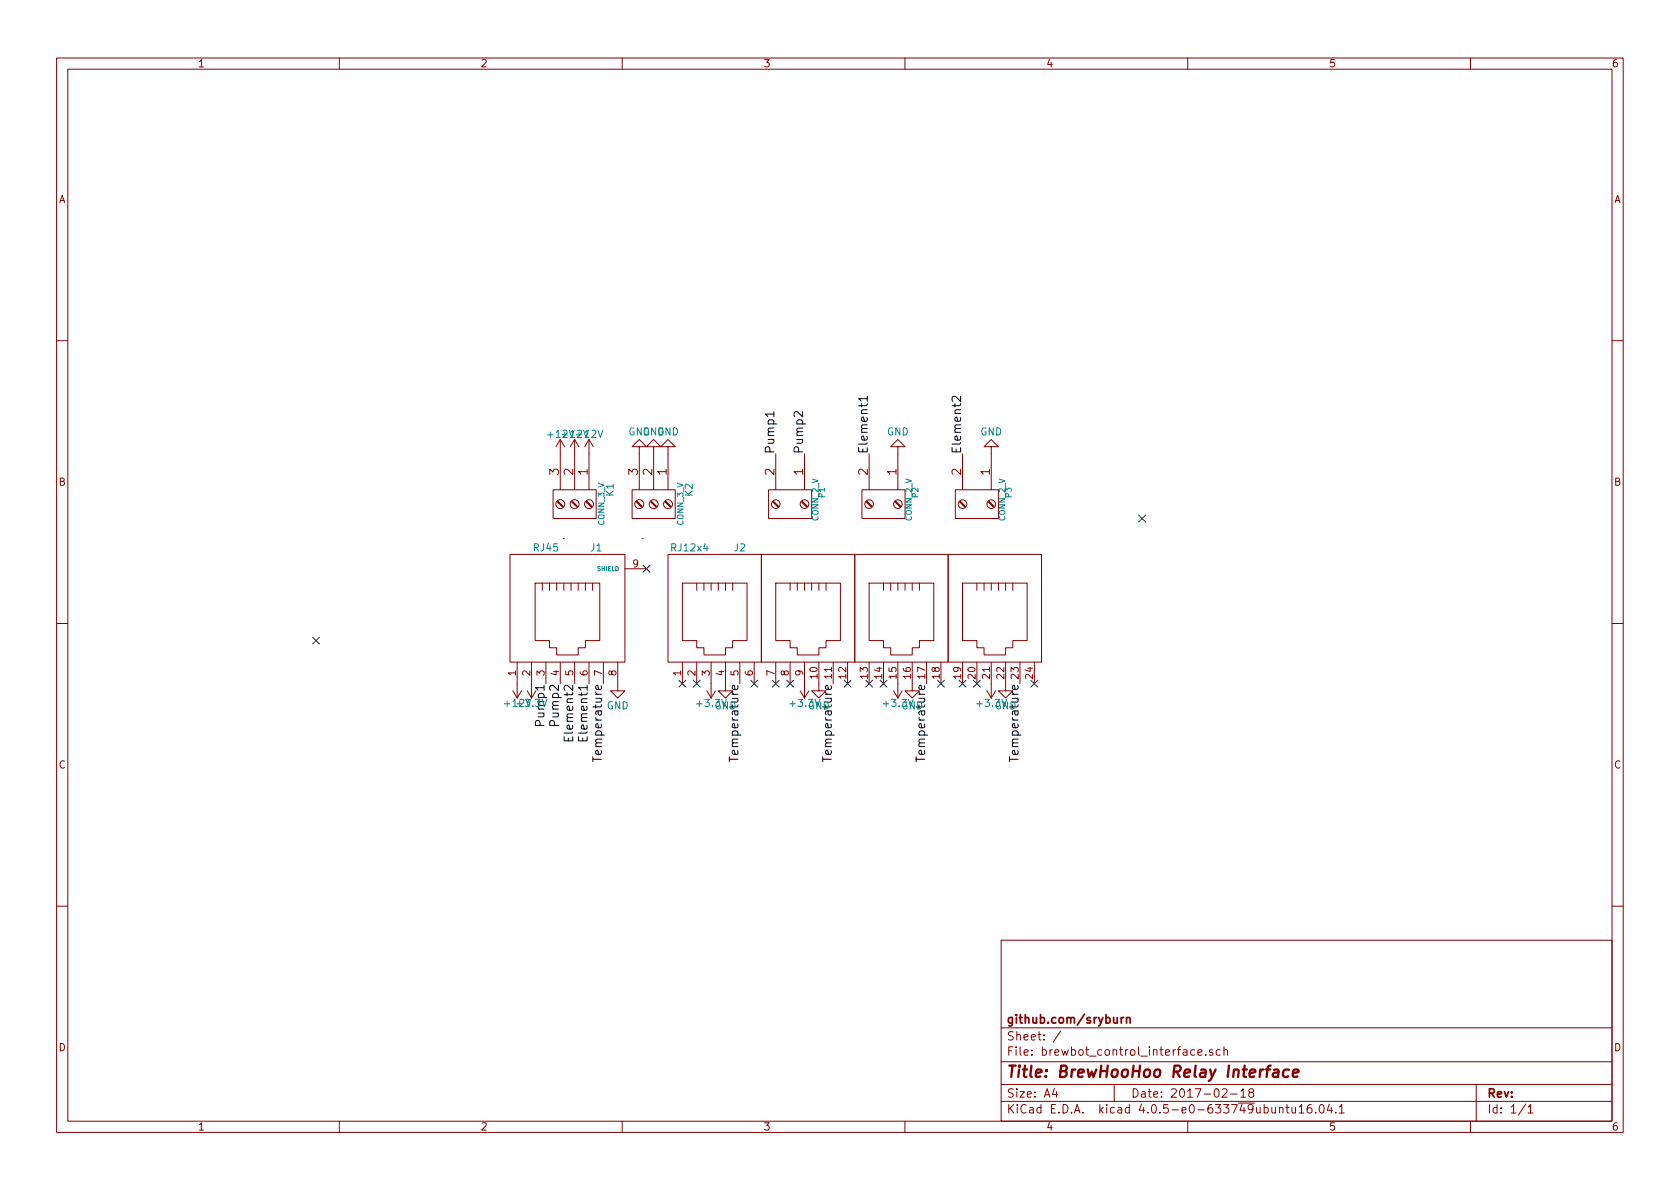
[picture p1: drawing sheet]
<svg xmlns="http://www.w3.org/2000/svg" width="297mm" height="210mm" viewBox="0 0 297 210" stroke-linecap="round" stroke-linejoin="round" font-family="sans-serif">
<g fill="none" stroke="#840000" stroke-width=".18">
<path d="M10 10.3h277v189.9h-277zM12 12.2h273v186.1h-273zM60 10.3v1.9M110 10.3v1.9M160 10.3v1.9M210 10.3v1.9M260 10.3v1.9M10 60.2h2M99.1 77.7v8.9M99.1 77.7l-.8 1.3M99.1 77.7l.7 1.3M101.6 77.7v8.9"/>
<path d="M101.6 77.7l-.8 1.3M101.6 77.7l.8 1.3M104.1 77.7v8.9M104.1 77.7l-.7 1.3M104.1 77.7l.8 1.3M113 79h1.3l-1.3-1.3-1.2 1.3h1.2v7.6M115.6 79h1.2l-1.2-1.3-1.3 1.3h1.3v7.6M118.1 79h1.3l-1.3-1.3-1.3 1.3h1.3v7.6M158.7 79h1.3l-1.3-1.3-1.2 1.3h1.2v7.6M175.3 79h1.2l-1.2-1.3-1.3 1.3h1.3v7.6M285 60.2h2M90.2 98h20.3v19.1h-20.3z"/>
<path d="M97.8 86.6h7.6v5.1h-7.6zM98.8 88.6h.1M101.3 88.6h.1M103.9 88.6h.1M111.8 86.6h7.6v5.1h-7.6zM112.8 88.6h.1M115.3 88.6h.1M117.9 88.6h.1M118.1 98h16.5v19.1h-16.5zM134.6 98h16.5v19.1h-16.5zM135.9 86.6h7.6v5.1h-7.6zM137.2 80.3v6.3"/>
<path d="M142.2 80.3v6.3M151.1 98h16.5v19.1h-16.5zM152.4 86.6h7.6v5.1h-7.6zM153.7 80.3v6.3M167.6 98h16.5v19.1h-16.5zM168.9 86.6h7.6v5.1h-7.6zM170.2 80.3v6.3M10 110.3h2M91.4 117.1v6.3M94 117.1v6.3M94.6 103.1h11.4v10.2h-2.5v1.2h-1.3v1.3h-3.8v-1.3h-1.2v-1.2h-2.6zM95.9 103.1v1.3"/>
<path d="M96.5 117.1v3.8M97.2 103.1v1.3M98.4 103.1v1.3M99.1 117.1v3.8M99.7 103.1v1.3M101 103.1v1.3M101.6 117.1v3.8M102.2 103.1v1.3M103.5 103.1v1.3M104.1 117.1v3.8M104.8 103.1v1.3M106.7 117.1v3.8"/>
<path d="M109.2 117.1v5.1h1.3l-1.3 1.2-1.3-1.2h1.3M110.5 100.6h3.8M120.6 103.1h11.5v10.2h-2.6v1.2h-1.2v1.3h-3.8v-1.3h-1.3v-1.2h-2.6zM120.6 117.1v3.8M123.2 103.1v1.3M123.2 117.1v3.8M124.5 103.1v1.3M125.7 103.1v1.3M125.7 117.1v6.3M127 103.1v1.3M128.3 117.1v5.1h1.2l-1.2 1.2-1.3-1.2h1.3M128.3 103.1v1.3"/>
<path d="M129.5 103.1v1.3M130.8 117.1v3.8M133.3 117.1v3.8M137.2 103.1h11.4v10.2h-2.6v1.2h-1.2v1.3h-3.8v-1.3h-1.3v-1.2h-2.5zM137.2 117.1v3.8M139.7 103.1v1.3M139.7 117.1v3.8M141 103.1v1.3M142.2 103.1v1.3M142.2 117.1v6.3M143.5 103.1v1.3M144.8 103.1v1.3"/>
<path d="M144.8 117.1v5.1h1.2l-1.2 1.2-1.3-1.2h1.3M146 103.1v1.3M147.3 117.1v3.8M149.9 117.1v3.8M153.7 103.1h11.4v10.2h-2.5v1.2h-1.3v1.3h-3.8v-1.3h-1.3v-1.2h-2.5zM153.7 117.1v3.8M156.2 103.1v1.3M156.2 117.1v3.8M157.5 103.1v1.3M158.7 103.1v1.3M158.7 117.1v6.3M160 103.1v1.3"/>
<path d="M161.3 103.1v1.3M161.3 117.1v5.1h1.3l-1.3 1.2-1.3-1.2h1.3M162.6 103.1v1.3M163.8 117.1v3.8M166.4 117.1v3.8M170.2 103.1h11.4v10.2h-2.5v1.2h-1.3v1.3h-3.8v-1.3h-1.3v-1.2h-2.5zM170.2 117.1v3.8M172.7 103.1v1.3M172.7 117.1v3.8M174 103.1v1.3M175.3 103.1v1.3M175.3 117.1v6.3"/>
<path d="M176.5 103.1v1.3M177.8 103.1v1.3M177.8 117.1v5.1h1.3l-1.3 1.2-1.3-1.2h1.3M179.1 103.1v1.3M180.3 117.1v3.8M182.9 117.1v3.8M285 110.3h2M90.7 122.2l.7 1.2M92.2 122.2l-.8 1.2M93.2 122.2l.8 1.2M94.7 122.2l-.7 1.2M125 122.2l.7 1.2"/>
<path d="M126.5 122.2l-.8 1.2M141.5 122.2l.7 1.2M143 122.2l-.8 1.2M158 122.2l.7 1.2M159.5 122.2l-.8 1.2M174.5 122.2l.8 1.2M176 122.2l-.7 1.2M10 160.2h2M177 166.3h108v32h-108zM285 160.2h2M60 198.3v1.9M110 198.3v1.9"/>
<path d="M160 198.3v1.9M177 194.8h108M177 191.8h108M177 187.8h108M177 181.8h108M186.4 192.5l-.3 1h.9M186.8 193v1M187.5 182.3l-1.3 2M197 191.8v3M210 198.3v1.9M211.2 185.7l-.4-.1-.3 .3 .1 .6 .2 .1 .4-.1M211.8 186.1l.7-.1v-.3l-.5-.1-.2 .2 .1 .7h.6"/>
<path d="M213.2 186.5v.1M214.4 185.7a.37 .37 0 0 0-.6 .1l.1 .2 .5 .2 .1 .1-.3 .3-.4-.1M215.7 185.7l-.4-.1-.3 .3 .1 .6 .2 .1 .4-.1M216.1 192.7l.2-.2h.4l.3 .5-1 1h1M216.4 185.7l.2-.1 .4 .1v.9M216.4 185.1v1.5M217.6 193.5h1.1M219.4 193l.4-.5v1.5M219.4 194h.8M221.1 193.2l-.3-.3 .1-.2 .2-.2 .4 .1 .2 .2-.1 .2-.6 .2a.48 .48 0 0 0-.1 .7l.2 .1 .5-.1a.48 .48 0 0 0-.2-.7M226.2 196l.2-.2 .4 .1v.9M226.2 195.8v1"/>
<path d="M227.4 195.8h.5M227.6 195.3v1.3l.3 .2M228.4 195.8l.1 .9 .4 .1 .2-.1M229.1 195.8v1M229.7 195.8l.4-.5v1.5M229.7 196.8h.9M231.8 195.3a.59 .59 0 0 0-.7 .7l.1 .7 .2 .1 .5-.1 .1-.5-.2-.2-.4-.1-.3 .3M232.6 196.7v.1M233.4 195.5l.2-.2a.81 .81 0 0 1 .6 .6 .81 .81 0 0 1-.3 .8l-.1 .1a.79 .79 0 0 1-.4-1.3zM235 195.2l-.3 1.1h.9M235.4 195.8v1M236.2 196.7v.1"/>
<path d="M236.8 195.8l.4-.5v1.5M236.8 196.8h.9M260 198.3v1.9M261 191.8v6.5M269.7 195.2l-1.2 2M270.2 195.8l.4-.5v1.5M270.2 196.8h.8"/>
<circle cx="99.1" cy="89.1" r=".79"/>
<circle cx="101.6" cy="89.1" r=".79"/>
<circle cx="104.1" cy="89.1" r=".79"/>
<circle cx="113" cy="89.1" r=".79"/>
<circle cx="115.6" cy="89.1" r=".79"/>
<circle cx="118.1" cy="89.1" r=".79"/>
<circle cx="137.2" cy="89.1" r=".76"/>
<circle cx="142.2" cy="89.1" r=".76"/>
<circle cx="153.7" cy="89.1" r=".76"/>
<circle cx="158.7" cy="89.1" r=".76"/>
<circle cx="170.2" cy="89.1" r=".76"/>
<circle cx="175.3" cy="89.1" r=".76"/>
</g>
<path d="M225.2 189.2h.8v1.2M226.1 189.6l-.8 .1a.4 .4 0 0 0-.3 .3 .4 .4 0 0 0 .3 .4l.7-.1M227.9 189.2a.7 .7 0 0 0-1 .3v.8l.3 .1 .6-.1M228.6 189.8l1-.2-.1-.4-.5-.1-.3 .3-.1 .9 .2 .1 .6-.1" fill="none" stroke="#840000" stroke-width=".41"/>
<path d="M198.2 179.9v1M198.7 179.9l-.5 .3M199.2 179.9v1M199.2 180.1l.2-.2 .4 .1v.9" fill="none" stroke="#840000" stroke-width=".3"/>
<g fill="#840000" stroke="#840000" stroke-width=".18">
<path d="M112.5 88.8l.1-.2 .9 .9-.1 .2z"/>
<path d="M115.1 88.8l.1-.2 .9 .9-.1 .2z"/>
<path d="M117.6 88.8l.1-.2 .9 .9-.1 .2z"/>
<path d="M98.6 88.8l.1-.2 .9 .9-.2 .2z"/>
<path d="M101.1 88.8l.1-.2 .9 .9-.1 .2z"/>
<path d="M103.6 88.8l.2-.2 .8 .9-.1 .2z"/>
<path d="M136.8 88.6l.9 .9-.2 .2-.8-.9z"/>
<path d="M141.7 88.8l.2-.2 .8 .9-.1 .2z"/>
<path d="M153.2 88.8l.1-.2 .9 .9-.1 .2z"/>
<path d="M158.2 88.8l.2-.2 .9 .9-.2 .2z"/>
<path d="M169.7 88.8l.1-.2 .9 .9-.1 .2z"/>
<path d="M174.8 88.8l.1-.2 .9 .9-.2 .2z"/>
</g>
<g fill="none" stroke="#000" stroke-width=".18">
<path d="M136.8 72.8v.9M141.9 72.8v.9l-.9-.8-.2-.1-.3 .1-.1 .2v.4l.1 .2M153.3 70.5h-1.5l.4 .5M153.3 70.1v.9M169.8 70.1v.9l-.8-.9h-.2h-.3l-.2 .3v.3l.2 .3M99.7 130.3v.7h1.6v-.7M100.5 130.5v.5M102.3 130.3v.7h1.5v-.7M103 130.5v.5M104.8 133.8v.9M129 133.8v.9M145.5 133.8v.9"/>
<path d="M162 133.8v.9M178.5 133.8v.9"/>
</g>
<g fill="none" stroke="#000084" stroke-width=".18">
<path d="M113.7 100l1.2 1.2M114.9 100l-1.2 1.2M201.3 91.1l1.2 1.2M202.5 91.1l-1.2 1.2M55.3 112.7l1.2 1.2M56.5 112.7l-1.2 1.2M120 120.3l1.3 1.2M121.3 120.3l-1.3 1.2M122.6 120.3l1.2 1.2M123.8 120.3l-1.2 1.2M132.7 120.3l1.3 1.2M134 120.3l-1.3 1.2"/>
<path d="M136.6 120.3l1.2 1.2M137.8 120.3l-1.2 1.2M139.1 120.3l1.2 1.2M140.3 120.3l-1.2 1.2M149.3 120.3l1.2 1.2M150.5 120.3l-1.2 1.2M153.1 120.3l1.2 1.2M154.3 120.3l-1.2 1.2M155.6 120.3l1.2 1.2M156.8 120.3l-1.2 1.2M165.8 120.3l1.2 1.2M167 120.3l-1.2 1.2"/>
<path d="M169.6 120.3l1.2 1.2M170.8 120.3l-1.2 1.2M172.1 120.3l1.2 1.2M173.3 120.3l-1.2 1.2M182.3 120.3l1.2 1.2M183.5 120.3l-1.2 1.2"/>
</g>
<text font-size="2.8" fill="#840000" x="178" y="190.5">Title: BrewHooHoo Relay Interface</text>
<g font-size="2.1">
<text x="136.9" y="80.3" transform="rotate(-90 136.9 80.3)">Pump1</text>
<text x="142" y="80.3" transform="rotate(-90 142 80.3)">Pump2</text>
<text x="153.4" y="80.3" transform="rotate(-90 153.4 80.3)">Element1</text>
<text x="169.9" y="80.3" transform="rotate(-90 169.9 80.3)">Element2</text>
<text x="96.3" y="128" transform="rotate(-90 96.3 128)">Pump1</text>
<text x="98.8" y="128" transform="rotate(-90 98.8 128)">Pump2</text>
<text x="101.3" y="130.3" transform="rotate(-90 101.3 130.3)">Element2</text>
<text x="103.9" y="130.3" transform="rotate(-90 103.9 130.3)">Element1</text>
<text x="106.4" y="133.8" transform="rotate(-90 106.4 133.8)">Temperature</text>
<text x="130.6" y="133.8" transform="rotate(-90 130.6 133.8)">Temperature</text>
<text x="147.1" y="133.8" transform="rotate(-90 147.1 133.8)">Temperature</text>
<text x="163.6" y="133.8" transform="rotate(-90 163.6 133.8)">Temperature</text>
<text x="180.1" y="133.8" transform="rotate(-90 180.1 133.8)">Temperature</text>
</g>
<g font-size="2.1" fill="#840000">
<text x="98.8" y="84" transform="rotate(-90 98.8 84)">3</text>
<text x="101.3" y="84" transform="rotate(-90 101.3 84)">2</text>
<text x="103.9" y="84" transform="rotate(-90 103.9 84)">1</text>
<text x="112.8" y="84" transform="rotate(-90 112.8 84)">3</text>
<text x="115.3" y="84" transform="rotate(-90 115.3 84)">2</text>
<text x="117.9" y="84" transform="rotate(-90 117.9 84)">1</text>
<text x="136.9" y="84" transform="rotate(-90 136.9 84)">2</text>
<text x="142" y="84" transform="rotate(-90 142 84)">1</text>
<text x="153.4" y="84" transform="rotate(-90 153.4 84)">2</text>
<text x="158.5" y="84" transform="rotate(-90 158.5 84)">1</text>
<text x="169.9" y="84" transform="rotate(-90 169.9 84)">2</text>
<text x="175" y="84" transform="rotate(-90 175 84)">1</text>
<text x="178" y="184">Sheet: /</text>
<text x="178" y="181">github.com/sryburn</text>
<text x="178" y="186.7">File: brewbot_control_interface.sch</text>
<text x="178" y="196.9">KiCad E.D.A. kicad 4.0.5-e0-633749ubuntu16.04.1</text>
<text x="178" y="194.1">Size: A4</text>
<text x="200" y="194.1">Date: 2017-02-18</text>
<text x="263" y="194.1">Rev:</text>
<text x="263" y="196.9">Id: 1/1</text>
</g>
<g font-size="1.8" fill="#840000">
<text x="35" y="11.9">1</text>
<text x="85" y="11.9">2</text>
<text x="135" y="11.9">3</text>
<text x="185" y="11.9">4</text>
<text x="235" y="11.9">5</text>
<text x="285" y="11.9">6</text>
<text x="10.4" y="35.9">A</text>
<text x="285.4" y="35.9">A</text>
<text x="10.4" y="85.9">B</text>
<text x="285.4" y="85.9">B</text>
<text x="111.9" y="100.3">9</text>
<text x="91.2" y="119.5" transform="rotate(-90 91.2 119.5)">1</text>
<text x="93.7" y="119.5" transform="rotate(-90 93.7 119.5)">2</text>
<text x="96.3" y="119.5" transform="rotate(-90 96.3 119.5)">3</text>
<text x="98.8" y="119.5" transform="rotate(-90 98.8 119.5)">4</text>
<text x="101.3" y="119.5" transform="rotate(-90 101.3 119.5)">5</text>
<text x="103.9" y="119.5" transform="rotate(-90 103.9 119.5)">6</text>
<text x="106.4" y="119.5" transform="rotate(-90 106.4 119.5)">7</text>
<text x="109" y="119.5" transform="rotate(-90 109 119.5)">8</text>
<text x="120.4" y="119.5" transform="rotate(-90 120.4 119.5)">1</text>
<text x="122.9" y="119.5" transform="rotate(-90 122.9 119.5)">2</text>
<text x="125.5" y="119.5" transform="rotate(-90 125.5 119.5)">3</text>
<text x="128" y="119.5" transform="rotate(-90 128 119.5)">4</text>
<text x="130.6" y="119.5" transform="rotate(-90 130.6 119.5)">5</text>
<text x="133.1" y="119.5" transform="rotate(-90 133.1 119.5)">6</text>
<text x="136.9" y="119.5" transform="rotate(-90 136.9 119.5)">7</text>
<text x="139.4" y="119.5" transform="rotate(-90 139.4 119.5)">8</text>
<text x="142" y="119.5" transform="rotate(-90 142 119.5)">9</text>
<text x="144.5" y="120" transform="rotate(-90 144.5 120)">10</text>
<text x="147.1" y="120" transform="rotate(-90 147.1 120)">11</text>
<text x="149.6" y="120" transform="rotate(-90 149.6 120)">12</text>
<text x="153.4" y="120" transform="rotate(-90 153.4 120)">13</text>
<text x="156" y="120" transform="rotate(-90 156 120)">14</text>
<text x="158.5" y="120" transform="rotate(-90 158.5 120)">15</text>
<text x="161" y="120" transform="rotate(-90 161 120)">16</text>
<text x="163.6" y="120" transform="rotate(-90 163.6 120)">17</text>
<text x="166.1" y="120" transform="rotate(-90 166.1 120)">18</text>
<text x="169.9" y="120" transform="rotate(-90 169.9 120)">19</text>
<text x="172.5" y="120" transform="rotate(-90 172.5 120)">20</text>
<text x="175" y="120" transform="rotate(-90 175 120)">21</text>
<text x="177.5" y="120" transform="rotate(-90 177.5 120)">22</text>
<text x="180.1" y="120" transform="rotate(-90 180.1 120)">23</text>
<text x="182.6" y="120" transform="rotate(-90 182.6 120)">24</text>
<text x="10.4" y="135.9">C</text>
<text x="285.4" y="135.9">C</text>
<text x="10.4" y="185.9">D</text>
<text x="285.4" y="185.9">D</text>
<text x="35" y="199.9">1</text>
<text x="85" y="199.9">2</text>
<text x="135" y="199.9">3</text>
<text x="185" y="199.9">4</text>
<text x="235" y="199.9">5</text>
<text x="285" y="199.9">6</text>
</g>
<g font-size="1.8" fill="#008484">
<text x="97" y="77.4">+12V +12V</text>
<text x="99.5" y="77.4">+12V</text>
<text x="111.1" y="77">GND GND</text>
<text x="113.6" y="77">GND</text>
<text x="156.8" y="77">GND</text>
<text x="173.3" y="77">GND</text>
<text x="108.5" y="87.7" transform="rotate(-90 108.5 87.7)">K1</text>
<text x="122.5" y="87.7" transform="rotate(-90 122.5 87.7)">K2</text>
<text x="94.4" y="97.5">RJ45</text>
<text x="104.4" y="97.5">J1</text>
<text x="118.8" y="97.5">RJ12x4</text>
<text x="129.8" y="97.5">J2</text>
<text x="89.3" y="125">+12V</text>
<text x="91.6" y="125">+3.3V</text>
<text x="107.3" y="125.4">GND</text>
<text x="123.4" y="125">+3.3V</text>
<text x="126.3" y="125.4">GND</text>
<text x="139.9" y="125">+3.3V</text>
<text x="142.8" y="125.4">GND</text>
<text x="156.4" y="125">+3.3V</text>
<text x="159.3" y="125.4">GND</text>
<text x="172.9" y="125">+3.3V</text>
<text x="175.8" y="125.4">GND</text>
</g>
<g font-size="1.4" fill="#008484">
<text x="145.8" y="88" transform="rotate(-90 145.8 88)">P1</text>
<text x="162.4" y="88" transform="rotate(-90 162.4 88)">P2</text>
<text x="178.9" y="88" transform="rotate(-90 178.9 88)">P3</text>
<text x="106.9" y="92.9" transform="rotate(-90 106.9 92.9)">CONN_3_V</text>
<text x="120.8" y="92.9" transform="rotate(-90 120.8 92.9)">CONN_3_V</text>
<text x="144.7" y="92.1" transform="rotate(-90 144.7 92.1)">CONN_2_V</text>
<text x="161.2" y="92.1" transform="rotate(-90 161.2 92.1)">CONN_2_V</text>
<text x="177.7" y="92.1" transform="rotate(-90 177.7 92.1)">CONN_2_V</text>
</g>
<text font-size="1.1" fill="#008484" x="105.6" y="101">SHIELD</text>
</svg>
